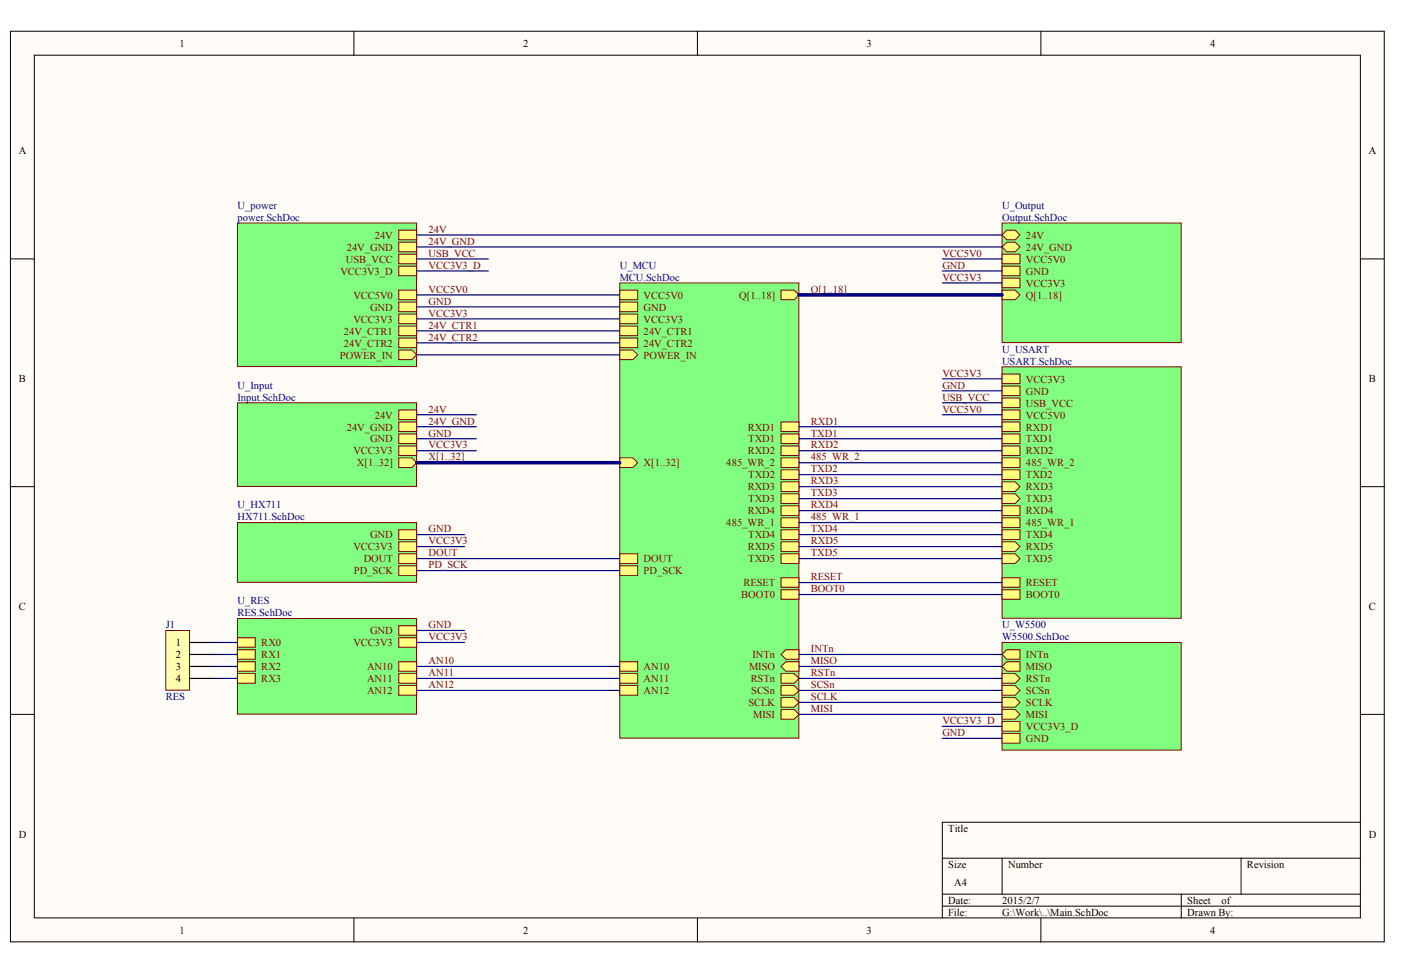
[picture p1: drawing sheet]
<svg xmlns="http://www.w3.org/2000/svg" width="289mm" height="201mm" viewBox="0 0 289 201" stroke-linecap="round" stroke-linejoin="round" font-family="sans-serif">
<g fill="#fffcf8" stroke="#000" stroke-width=".21">
<path d="M2.2 6.4h283.3v187.8h-283.3z"/>
<path d="M7.1 11.4h273.4v177.9h-273.4z"/>
</g>
<g fill="none" stroke="#000" stroke-width=".21">
<path d="M73 6.4v5M143.8 6.4v5M214.7 6.4v5M2.2 53.4h4.9M280.6 53.4h4.9M2.2 100.4h4.9M280.6 100.4h4.9M2.2 147.3h4.9M280.6 147.3h4.9M194.3 177h86.3M206.7 177v7.4M255.9 177v7.4"/>
<path d="M280.6 169.6h-86.3v19.8M73 189.4v4.9M143.8 189.4v4.9M194.3 184.4h86.3M194.3 186.9h86.3M214.7 189.4v4.9M243.6 184.4v5"/>
</g>
<path d="M49 107.8h36.9v12.3h-36.9z" fill="#80ff80" stroke="#800000" stroke-width=".21"/>
<g fill="#ffff80" stroke="#800000" stroke-width=".21">
<path d="M82.2 111.7h3.7v2h-3.7z" fill-rule="evenodd"/>
<path d="M82.2 109.3h3.7v1.9h-3.7z" fill-rule="evenodd"/>
<path d="M82.2 114.2h3.7v2h-3.7z" fill-rule="evenodd"/>
<path d="M82.2 116.7h3.7v2h-3.7z" fill-rule="evenodd"/>
</g>
<path d="M49 83.1h36.9v17.2h-36.9z" fill="#80ff80" stroke="#800000" stroke-width=".21"/>
<g fill="#ffff80" stroke="#800000" stroke-width=".21">
<path d="M82.2 92h3.7v1.9h-3.7z" fill-rule="evenodd"/>
<path d="M82.2 89.5h3.7v2h-3.7z" fill-rule="evenodd"/>
<path d="M82.2 84.6h3.7v1.9h-3.7z" fill-rule="evenodd"/>
<path d="M82.2 87h3.7v2h-3.7z" fill-rule="evenodd"/>
<path d="M82.2 94.4h2.7l1 1-1 1h-2.7z" fill-rule="evenodd"/>
</g>
<path d="M127.8 58.4h36.9v93.8h-36.9z" fill="#80ff80" stroke="#800000" stroke-width=".21"/>
<g fill="#ffff80" stroke="#800000" stroke-width=".21">
<path d="M127.8 64.8h3.7v2h-3.7z" fill-rule="evenodd"/>
<path d="M161.1 87h3.7v2h-3.7z" fill-rule="evenodd"/>
<path d="M161.1 89.5h3.7v2h-3.7z" fill-rule="evenodd"/>
<path d="M161.1 92h3.7v1.9h-3.7z" fill-rule="evenodd"/>
<path d="M161.1 96.9h3.7v2h-3.7z" fill-rule="evenodd"/>
<path d="M161.1 99.4h3.7v2h-3.7z" fill-rule="evenodd"/>
<path d="M161.1 101.9h3.7v1.9h-3.7z" fill-rule="evenodd"/>
<path d="M161.1 104.3h3.7v2h-3.7z" fill-rule="evenodd"/>
<path d="M161.1 109.3h3.7v1.9h-3.7z" fill-rule="evenodd"/>
<path d="M161.1 106.8h3.7v2h-3.7z" fill-rule="evenodd"/>
<path d="M127.8 94.4h2.7l1 1-1 1h-2.7z" fill-rule="evenodd"/>
<path d="M161.1 59.8h2.7l1 1-1 1h-2.7z" fill-rule="evenodd"/>
<path d="M127.8 62.3h3.7v2h-3.7z" fill-rule="evenodd"/>
<path d="M127.8 59.8h3.7v2h-3.7z" fill-rule="evenodd"/>
<path d="M127.8 67.2h3.7v2h-3.7z" fill-rule="evenodd"/>
<path d="M127.8 69.7h3.7v2h-3.7z" fill-rule="evenodd"/>
<path d="M161.1 94.4h3.7v2h-3.7z" fill-rule="evenodd"/>
<path d="M161.1 111.7h3.7v2h-3.7z" fill-rule="evenodd"/>
<path d="M161.1 114.2h3.7v2h-3.7z" fill-rule="evenodd"/>
<path d="M161.1 146.3h2.7l1 1-1 1h-2.7z" fill-rule="evenodd"/>
<path d="M162.1 136.5h2.7v1.9h-2.7l-1-1z" fill-rule="evenodd"/>
<path d="M161.1 143.9h2.7l1 1-1 1h-2.7z" fill-rule="evenodd"/>
<path d="M161.1 141.4h2.7l1 1-1 1h-2.7z" fill-rule="evenodd"/>
<path d="M162.1 134h2.7v2h-2.7l-1-1z" fill-rule="evenodd"/>
<path d="M161.1 138.9h2.7l1 1-1 1h-2.7z" fill-rule="evenodd"/>
<path d="M127.8 114.2h3.7v2h-3.7z" fill-rule="evenodd"/>
<path d="M127.8 116.7h3.7v2h-3.7z" fill-rule="evenodd"/>
<path d="M127.8 136.5h3.7v1.9h-3.7z" fill-rule="evenodd"/>
<path d="M127.8 138.9h3.7v2h-3.7z" fill-rule="evenodd"/>
<path d="M161.1 121.6h3.7v2h-3.7z" fill-rule="evenodd"/>
<path d="M161.1 119.2h3.7v1.9h-3.7z" fill-rule="evenodd"/>
<path d="M127.8 72.2h2.7l1 1-1 1h-2.7z" fill-rule="evenodd"/>
<path d="M127.8 141.4h3.7v2h-3.7z" fill-rule="evenodd"/>
</g>
<path d="M206.7 46h36.9v24.7h-36.9z" fill="#80ff80" stroke="#800000" stroke-width=".21"/>
<g fill="#ffff80" stroke="#800000" stroke-width=".21">
<path d="M206.7 54.9h3.7v2h-3.7z" fill-rule="evenodd"/>
<path d="M207.6 47.5h1.8l1 1-1 1h-1.8l-.9-1z" fill-rule="evenodd"/>
<path d="M207.6 49.9h1.8l1 1-1 1h-1.8l-.9-1z" fill-rule="evenodd"/>
<path d="M206.7 57.4h3.7v1.9h-3.7z" fill-rule="evenodd"/>
<path d="M206.7 59.8h2.7l1 1-1 1h-2.7z" fill-rule="evenodd"/>
<path d="M206.7 52.4h3.7v2h-3.7z" fill-rule="evenodd"/>
</g>
<path d="M49 46h36.9v29.6h-36.9z" fill="#80ff80" stroke="#800000" stroke-width=".21"/>
<g fill="#ffff80" stroke="#800000" stroke-width=".21">
<path d="M82.2 64.8h3.7v2h-3.7z" fill-rule="evenodd"/>
<path d="M82.2 59.8h3.7v2h-3.7z" fill-rule="evenodd"/>
<path d="M82.2 47.5h3.7v2h-3.7z" fill-rule="evenodd"/>
<path d="M82.2 49.9h3.7v2h-3.7z" fill-rule="evenodd"/>
<path d="M82.2 62.3h3.7v2h-3.7z" fill-rule="evenodd"/>
<path d="M82.2 67.2h3.7v2h-3.7z" fill-rule="evenodd"/>
<path d="M82.2 69.7h3.7v2h-3.7z" fill-rule="evenodd"/>
<path d="M82.2 52.4h3.7v2h-3.7z" fill-rule="evenodd"/>
<path d="M82.2 72.2h2.7l1 1-1 1h-2.7z" fill-rule="evenodd"/>
<path d="M82.2 54.9h3.7v2h-3.7z" fill-rule="evenodd"/>
</g>
<path d="M49 127.6h36.9v19.7h-36.9z" fill="#80ff80" stroke="#800000" stroke-width=".21"/>
<g fill="#ffff80" stroke="#800000" stroke-width=".21">
<path d="M82.2 136.5h3.7v1.9h-3.7z" fill-rule="evenodd"/>
<path d="M82.2 138.9h3.7v2h-3.7z" fill-rule="evenodd"/>
<path d="M82.2 129h3.7v2h-3.7z" fill-rule="evenodd"/>
<path d="M82.2 131.5h3.7v2h-3.7z" fill-rule="evenodd"/>
<path d="M49 134h3.7v2h-3.7z" fill-rule="evenodd"/>
<path d="M49 136.5h3.7v1.9h-3.7z" fill-rule="evenodd"/>
<path d="M82.2 141.4h3.7v2h-3.7z" fill-rule="evenodd"/>
<path d="M49 131.5h3.7v2h-3.7z" fill-rule="evenodd"/>
<path d="M49 138.9h3.7v2h-3.7z" fill-rule="evenodd"/>
</g>
<path d="M206.7 75.7h36.9v51.8h-36.9z" fill="#80ff80" stroke="#800000" stroke-width=".21"/>
<g fill="#ffff80" stroke="#800000" stroke-width=".21">
<path d="M206.7 77.1h3.7v2h-3.7z" fill-rule="evenodd"/>
<path d="M206.7 79.6h3.7v2h-3.7z" fill-rule="evenodd"/>
<path d="M206.7 87h3.7v2h-3.7z" fill-rule="evenodd"/>
<path d="M206.7 89.5h3.7v2h-3.7z" fill-rule="evenodd"/>
<path d="M206.7 111.7h2.7l1 1-1 1h-2.7z" fill-rule="evenodd"/>
<path d="M206.7 114.2h2.7l1 1-1 1h-2.7z" fill-rule="evenodd"/>
<path d="M206.7 99.4h2.7l1 1-1 1h-2.7z" fill-rule="evenodd"/>
<path d="M206.7 101.9h2.7l1 .9-1 1h-2.7z" fill-rule="evenodd"/>
<path d="M206.7 104.3h3.7v2h-3.7z" fill-rule="evenodd"/>
<path d="M206.7 109.3h3.7v1.9h-3.7z" fill-rule="evenodd"/>
<path d="M206.7 106.8h3.7v2h-3.7z" fill-rule="evenodd"/>
<path d="M206.7 84.6h3.7v1.9h-3.7z" fill-rule="evenodd"/>
<path d="M206.7 94.4h3.7v2h-3.7z" fill-rule="evenodd"/>
<path d="M206.7 82.1h3.7v2h-3.7z" fill-rule="evenodd"/>
<path d="M206.7 92h3.7v1.9h-3.7z" fill-rule="evenodd"/>
<path d="M206.7 96.9h3.7v2h-3.7z" fill-rule="evenodd"/>
<path d="M206.7 119.2h3.7v1.9h-3.7z" fill-rule="evenodd"/>
<path d="M206.7 121.6h3.7v2h-3.7z" fill-rule="evenodd"/>
</g>
<path d="M206.7 132.5h36.9v22.2h-36.9z" fill="#80ff80" stroke="#800000" stroke-width=".21"/>
<g fill="#ffff80" stroke="#800000" stroke-width=".21">
<path d="M206.7 148.8h3.7v2h-3.7z" fill-rule="evenodd"/>
<path d="M206.7 151.3h3.7v2h-3.7z" fill-rule="evenodd"/>
<path d="M206.7 146.3h2.7l1 1-1 1h-2.7z" fill-rule="evenodd"/>
<path d="M207.6 136.5h2.8v1.9h-2.8l-.9-1z" fill-rule="evenodd"/>
<path d="M206.7 143.9h2.7l1 1-1 1h-2.7z" fill-rule="evenodd"/>
<path d="M206.7 141.4h2.7l1 1-1 1h-2.7z" fill-rule="evenodd"/>
<path d="M207.6 134h2.8v2h-2.8l-.9-1z" fill-rule="evenodd"/>
<path d="M206.7 138.9h2.7l1 1-1 1h-2.7z" fill-rule="evenodd"/>
</g>
<path d="M164.8 60.8h41.9M85.9 95.4h41.9" fill="none" stroke="#000080" stroke-width=".74"/>
<g fill="none" stroke="#000080" stroke-width=".25">
<path d="M85.9 48.5h120.8M85.9 50.9h120.8M85.9 53.4h14.8M85.9 55.9h14.8M194.3 53.4h12.4M194.3 55.9h12.4M194.3 58.4h12.4M85.9 60.8h41.9M85.9 63.3h41.9M85.9 65.8h41.9M85.9 68.2h41.9M85.9 70.7h41.9"/>
<path d="M85.9 73.2h41.9M194.3 78.1h12.4M85.9 88h12.3M85.9 90.5h12.3M85.9 93h12.3M85.9 85.5h12.3M164.8 88h41.9M164.8 90.5h41.9M164.8 93h41.9M164.8 95.4h41.9M164.8 97.9h41.9M194.3 80.6h12.4"/>
<path d="M194.3 83.1h12.4M194.3 85.5h12.4M85.9 115.2h41.9M85.9 117.7h41.9M85.9 110.3h9.9M85.9 112.7h9.9M164.8 115.2h41.9M164.8 100.4h41.9M164.8 102.8h41.9M164.8 105.3h41.9M164.8 107.8h41.9M164.8 110.3h41.9"/>
<path d="M164.8 112.7h41.9M44 137.4h5M44 135h5M85.9 137.4h41.9M85.9 139.9h41.9M85.9 130h9.9M85.9 132.5h9.9M164.8 137.4h41.9M164.8 139.9h41.9M164.8 135h41.9M164.8 120.1h41.9M164.8 122.6h41.9"/>
<path d="M85.9 142.4h41.9M164.8 142.4h41.9M164.8 144.9h41.9M164.8 147.3h41.9M194.3 149.8h12.4M194.3 152.3h12.4"/>
</g>
<path d="M34.2 130h4.9v12.3h-4.9z" fill="#ffffb0" stroke="#800000" stroke-width=".21"/>
<path d="M39.1 132.5h4.9M39.1 135h4.9M39.1 137.4h4.9M39.1 139.9h4.9" fill="none" stroke="#000" stroke-width=".25"/>
<path d="M44 132.5h5M44 139.9h5" fill="none" stroke="#000080" stroke-width=".25"/>
<g font-size="2.2">
<text x="37" y="9.7">1</text>
<text x="107.9" y="9.7">2</text>
<text x="178.7" y="9.7">3</text>
<text x="249.6" y="9.7">4</text>
<text x="3.9" y="31.9">A</text>
<text x="282.3" y="31.9">A</text>
<text x="3.9" y="78.8">B</text>
<text x="282.3" y="78.8">B</text>
<text x="3.9" y="125.8">C</text>
<text x="282.3" y="125.8">C</text>
<text x="36.3" y="133.3">1</text>
<text x="36.3" y="135.8">2</text>
<text x="36.3" y="138.2">3</text>
<text x="36.3" y="140.7">4</text>
<text x="3.9" y="172.8">D</text>
<text x="195.6" y="171.5">Title</text>
<text x="282.3" y="172.8">D</text>
<text x="195.6" y="178.9">Size</text>
<text x="207.9" y="178.9">Number</text>
<text x="257.2" y="178.9">Revision</text>
<text x="196.8" y="182.6">A4</text>
<text x="195.6" y="186.3">Date:</text>
<text x="195.6" y="188.8">File:</text>
<text x="206.7" y="186.3">2015/2/7</text>
<text x="206.7" y="188.8">G:\Work\..\Main.SchDoc</text>
<text x="244.8" y="186.3">Sheet</text>
<text x="244.8" y="188.8">Drawn By:</text>
<text x="251.9" y="186.3">of</text>
<text x="37" y="192.6">1</text>
<text x="107.9" y="192.6">2</text>
<text x="178.7" y="192.6">3</text>
<text x="249.6" y="192.6">4</text>
</g>
<g font-size="2.2" fill="#000080">
<text x="49" y="43.1">U_power</text>
<text x="49" y="45.5">power.SchDoc</text>
<text x="206.7" y="43.1">U_Output</text>
<text x="206.7" y="45.5">Output.SchDoc</text>
<text x="127.8" y="55.4">U_MCU</text>
<text x="127.8" y="57.9">MCU.SchDoc</text>
<text x="206.7" y="72.7">U_USART</text>
<text x="206.7" y="75.2">USART.SchDoc</text>
<text x="49" y="80.1">U_Input</text>
<text x="49" y="82.6">Input.SchDoc</text>
<text x="49" y="104.9">U_HX711</text>
<text x="49" y="107.3">HX711.SchDoc</text>
<text x="49" y="124.6">U_RES</text>
<text x="34.2" y="129.6">J1</text>
<text x="49" y="127.1">RES.SchDoc</text>
<text x="206.7" y="129.6">U_W5500</text>
<text x="206.7" y="132">W5500.SchDoc</text>
<text x="34.2" y="144.4">RES</text>
</g>
<g font-size="2.2" fill="#800000">
<text x="71.5" y="51.7">24V_GND</text>
<text x="77.3" y="49.2">24V</text>
<text x="88.4" y="48">24V</text>
<text x="88.4" y="50.5">24V_GND</text>
<text x="88.4" y="52.9">USB_VCC</text>
<text x="194.3" y="52.9">VCC5V0</text>
<text x="211.6" y="49.2">24V</text>
<text x="211.6" y="51.7">24V_GND</text>
<text x="70.2" y="56.7">VCC3V3_D</text>
<text x="71.3" y="54.2">USB_VCC</text>
<text x="88.4" y="55.4">VCC3V3_D</text>
<text x="194.3" y="57.9">VCC3V3</text>
<text x="194.3" y="55.4">GND</text>
<text x="211.6" y="56.7">GND</text>
<text x="211.6" y="59.1">VCC3V3</text>
<text x="211.6" y="54.2">VCC5V0</text>
<text x="72.9" y="61.6">VCC5V0</text>
<text x="76.3" y="64.1">GND</text>
<text x="88.4" y="60.4">VCC5V0</text>
<text x="88.4" y="62.8">GND</text>
<text x="88.4" y="65.3">VCC3V3</text>
<text x="132.7" y="64.1">GND</text>
<text x="132.7" y="61.6">VCC5V0</text>
<text x="152.4" y="61.6">Q[1..18]</text>
<text x="167.2" y="60.4">Q[1..18]</text>
<text x="211.6" y="61.6">Q[1..18]</text>
<text x="70.9" y="69">24V_CTR1</text>
<text x="70.9" y="71.5">24V_CTR2</text>
<text x="72.9" y="66.5">VCC3V3</text>
<text x="88.4" y="67.8">24V_CTR1</text>
<text x="88.4" y="70.2">24V_CTR2</text>
<text x="132.7" y="66.5">VCC3V3</text>
<text x="132.7" y="69">24V_CTR1</text>
<text x="132.7" y="71.5">24V_CTR2</text>
<text x="70.1" y="74">POWER_IN</text>
<text x="132.7" y="74">POWER_IN</text>
<text x="194.3" y="77.7">VCC3V3</text>
<text x="194.3" y="80.1">GND</text>
<text x="194.3" y="82.6">USB_VCC</text>
<text x="211.6" y="78.9">VCC3V3</text>
<text x="211.6" y="81.4">GND</text>
<text x="211.6" y="83.8">USB_VCC</text>
<text x="71.5" y="88.8">24V_GND</text>
<text x="77.3" y="86.3">24V</text>
<text x="88.4" y="87.6">24V_GND</text>
<text x="88.4" y="85.1">24V</text>
<text x="154.2" y="88.8">RXD1</text>
<text x="167.2" y="87.6">RXD1</text>
<text x="194.3" y="85.1">VCC5V0</text>
<text x="211.6" y="88.8">RXD1</text>
<text x="211.6" y="86.3">VCC5V0</text>
<text x="72.9" y="93.7">VCC3V3</text>
<text x="76.3" y="91.3">GND</text>
<text x="88.4" y="95">X[1..32]</text>
<text x="88.4" y="92.5">VCC3V3</text>
<text x="88.4" y="90">GND</text>
<text x="154.2" y="93.7">RXD2</text>
<text x="154.3" y="91.3">TXD1</text>
<text x="167.2" y="92.5">RXD2</text>
<text x="167.2" y="90">TXD1</text>
<text x="167.2" y="95">485_WR_2</text>
<text x="211.6" y="91.3">TXD1</text>
<text x="211.6" y="93.7">RXD2</text>
<text x="73.6" y="96.2">X[1..32]</text>
<text x="132.7" y="96.2">X[1..32]</text>
<text x="149.8" y="96.2">485_WR_2</text>
<text x="154.2" y="101.1">RXD3</text>
<text x="154.3" y="98.7">TXD2</text>
<text x="167.2" y="99.9">RXD3</text>
<text x="167.2" y="97.4">TXD2</text>
<text x="211.6" y="101.1">RXD3</text>
<text x="211.6" y="96.2">485_WR_2</text>
<text x="211.6" y="98.7">TXD2</text>
<text x="154.2" y="106.1">RXD4</text>
<text x="154.3" y="103.6">TXD3</text>
<text x="167.2" y="104.9">RXD4</text>
<text x="167.2" y="102.4">TXD3</text>
<text x="167.2" y="107.3">485_WR_1</text>
<text x="211.6" y="103.6">TXD3</text>
<text x="211.6" y="106.1">RXD4</text>
<text x="72.9" y="113.5">VCC3V3</text>
<text x="76.3" y="111">GND</text>
<text x="88.4" y="109.8">GND</text>
<text x="88.4" y="112.3">VCC3V3</text>
<text x="149.8" y="108.6">485_WR_1</text>
<text x="154.2" y="113.5">RXD5</text>
<text x="154.3" y="111">TXD4</text>
<text x="167.2" y="112.3">RXD5</text>
<text x="167.2" y="109.8">TXD4</text>
<text x="211.6" y="113.5">RXD5</text>
<text x="211.6" y="111">TXD4</text>
<text x="211.6" y="108.6">485_WR_1</text>
<text x="72.9" y="118.4">PD_SCK</text>
<text x="75" y="116">DOUT</text>
<text x="88.4" y="114.7">DOUT</text>
<text x="88.4" y="117.2">PD_SCK</text>
<text x="132.7" y="116">DOUT</text>
<text x="132.7" y="118.4">PD_SCK</text>
<text x="154.3" y="116">TXD5</text>
<text x="167.2" y="114.7">TXD5</text>
<text x="167.2" y="119.7">RESET</text>
<text x="211.6" y="116">TXD5</text>
<text x="152.9" y="123.4">BOOT0</text>
<text x="153.3" y="120.9">RESET</text>
<text x="167.2" y="122.2">BOOT0</text>
<text x="211.6" y="120.9">RESET</text>
<text x="211.6" y="123.4">BOOT0</text>
<text x="76.3" y="130.8">GND</text>
<text x="88.4" y="129.6">GND</text>
<text x="53.9" y="135.8">RX1</text>
<text x="53.9" y="133.3">RX0</text>
<text x="72.9" y="133.3">VCC3V3</text>
<text x="88.4" y="132">VCC3V3</text>
<text x="88.4" y="137">AN10</text>
<text x="155.2" y="135.8">INTn</text>
<text x="167.2" y="134.5">INTn</text>
<text x="167.2" y="137">MISO</text>
<text x="211.6" y="135.8">INTn</text>
<text x="53.9" y="138.2">RX2</text>
<text x="53.9" y="140.7">RX3</text>
<text x="75.7" y="138.2">AN10</text>
<text x="75.7" y="140.7">AN11</text>
<text x="75.7" y="143.2">AN12</text>
<text x="88.4" y="139.5">AN11</text>
<text x="88.4" y="141.9">AN12</text>
<text x="132.7" y="138.2">AN10</text>
<text x="132.7" y="140.7">AN11</text>
<text x="132.7" y="143.2">AN12</text>
<text x="154.5" y="138.2">MISO</text>
<text x="154.8" y="140.7">RSTn</text>
<text x="154.9" y="143.2">SCSn</text>
<text x="167.2" y="141.9">SCSn</text>
<text x="167.2" y="139.5">RSTn</text>
<text x="211.6" y="138.2">MISO</text>
<text x="211.6" y="143.2">SCSn</text>
<text x="211.6" y="140.7">RSTn</text>
<text x="154.3" y="145.6">SCLK</text>
<text x="155.3" y="148.1">MISI</text>
<text x="167.2" y="146.9">MISI</text>
<text x="167.2" y="144.4">SCLK</text>
<text x="194.3" y="149.3">VCC3V3_D</text>
<text x="211.6" y="148.1">MISI</text>
<text x="211.6" y="145.6">SCLK</text>
<text x="194.3" y="151.8">GND</text>
<text x="211.6" y="150.6">VCC3V3_D</text>
<text x="211.6" y="153.1">GND</text>
</g>
</svg>
